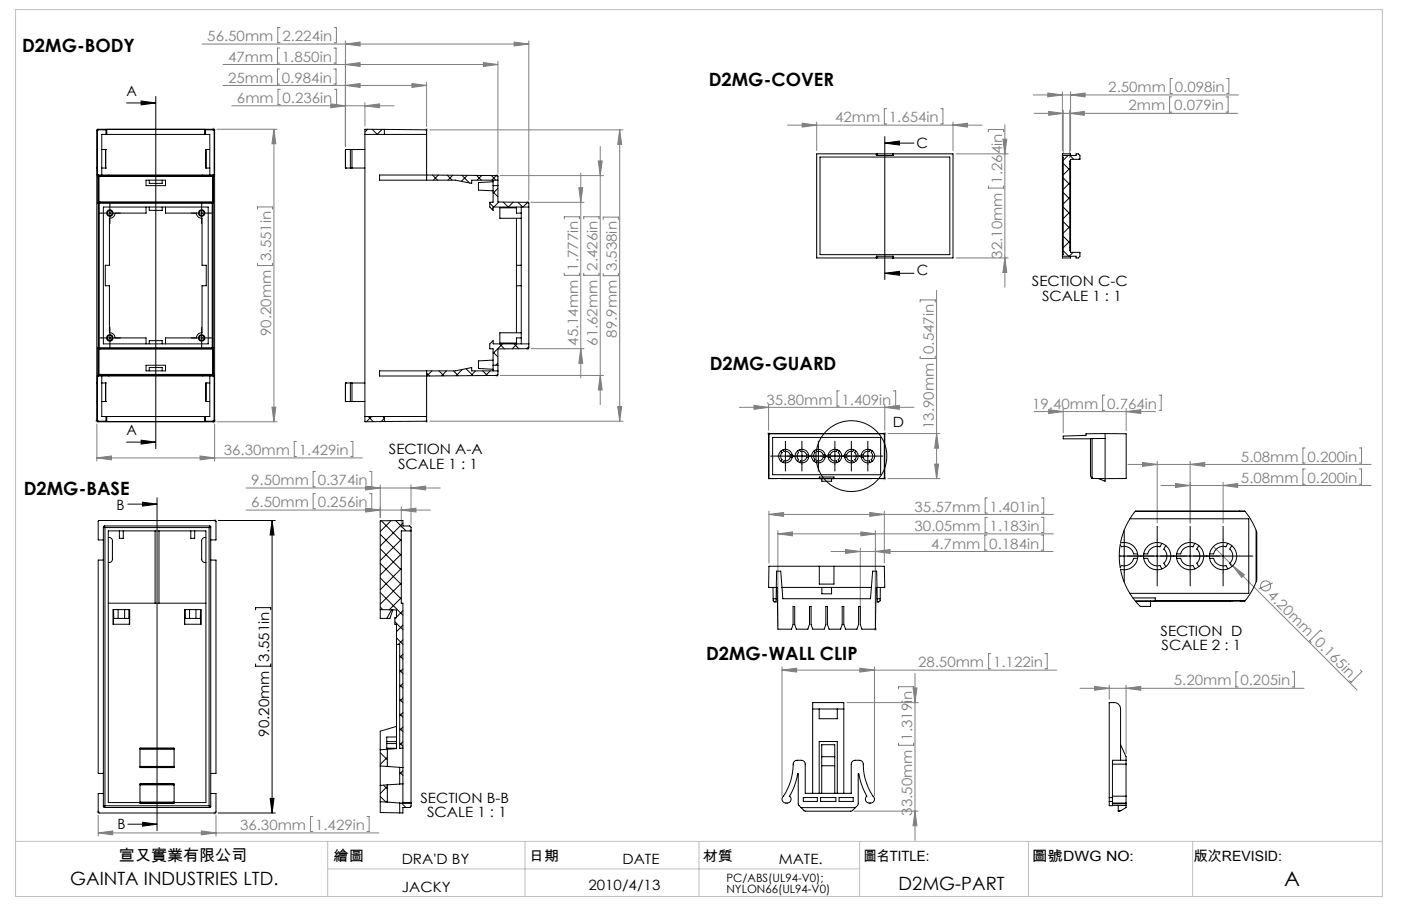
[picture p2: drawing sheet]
<svg xmlns="http://www.w3.org/2000/svg" width="432mm" height="279mm" viewBox="0 0 432 279" stroke-linecap="round" stroke-linejoin="round" font-family="sans-serif">
<g fill="none" stroke="#808080" stroke-width=".31">
<path d="M62.3 13.6h100.7M68.7 19.9h84.8M86.2 14.8h-.7v4.7h.7M86.3 8.5h-.7v4.7h.7M102.9 14.8h.7v4.7h-.7M103 8.5h.7v4.7h-.7M106.5 19.9l4.5-.6v1.2zM106.5 13.6l4.5-.6v1.2zM106.5 12.6v32.5M149 19.3l4.5 .6-4.5 .6zM153.5 18.9v34.5M158.5 13l4.5 .6-4.5 .6z"/>
<path d="M163 12.6v49.1M66.9 39.9h18.5M68.7 26.4h62.8M71.4 32.6h50.1M84.4 39.9v90.2M84.4 39.9l.6 4.4h-1.2zM86.2 21.3h-.7v4.6h.7M86.4 27.6h-.7v4.6h.7M102 32l4.5 .6-4.5 .6zM102.9 21.3h.7v4.6h-.7M103.1 27.6h.7v4.6h-.7M106.5 26.4l4.5-.6v1.2z"/>
<path d="M112.5 32.6l4.5-.6v1.2zM112.5 31.6v7.3M127 25.8l4.5 .6-4.5 .6zM131.5 25.4v13.6M242.7 38.6h60M247.2 38l4.5 .6-4.5 .6zM251.7 37.6v8.8M273.3 33.5h-.7v4.7h.7M289.9 33.5h.7v4.7h-.7M293.7 37.6v8.8M293.7 38.6l4.5-.6v1.2zM309.7 38.5v50"/>
<path d="M318.5 29.3h63.2M318.7 35h62.8M322.9 28.7l4.5 .6-4.5 .6zM323.2 34.4l4.5 .6-4.5 .6zM327.4 28.3v18.1M327.7 34v13.4M329.7 35l4.5-.6v1.2zM329.7 34v14.6M330 29.3l4.4-.6v1.2zM330 28.3v18.1M361.2 29.9h-.7v4.7h.7M361.4 24.2h-.7v4.7h.7"/>
<path d="M377.9 29.9h.6v4.7h-.6M378.1 24.2h.6v4.7h-.6M132.5 40h59.5M154.2 54.2h31.8M178.4 57.9h1.2l-.6 4.5zM179 53.4v63.1M184.4 49.6h1.2l-.6 4.6zM185 45.2v79.6M191 40v89.9M191 40l.6 4.5h-1.2zM294.7 47.4h16M304.6 57.3v.7h4.7v-.7"/>
<path d="M304.6 40.6v-.7h4.7v.7M309.1 42.9h1.2l-.6 4.5zM79.3 64.5v-.7h4.7v.7M163.7 62.4h16.3M173.9 67.5v-.6h4.7v.6M179.9 67.5v-.6h4.7v.6M185.9 67.7v-.7h4.7v.7M294.7 79.6h16M309.7 79.6l.6 4.4h-1.2zM79.3 81.2v.7h4.7v-.7M173.9 84.2v.7h4.7v-.7M179.9 84.2v.7h4.7v-.7"/>
<path d="M185.9 84.3v.7h4.7v-.7M283.6 93.2v-.7h4.7v.7M288.7 89.5v58.1M154.2 115.8h31.8M163.7 107.5h16.3M179 107.5l.6 4.5h-1.2zM185 115.8l.6 4.5h-1.2zM283.6 109.9v.7h4.7v-.7M29.8 130.8v11.4M66.1 130.8v11.4M66.9 130.1h18.5M83.8 125.6h1.2l-.6 4.5z"/>
<path d="M91.4 136.1h-.7v4.7h.7M108.1 136.1h.7v4.7h-.7M132.5 129.9h59.5M190.4 125.4h1.2l-.6 4.5zM227.9 125.6h53.8M232.4 125l4.5 .6-4.5 .6zM236.9 124.6v8.1M258.7 120.5h-.7v4.7h.7M272.7 125.6l4.5-.6v1.2zM272.7 124.6v8.1M273.7 133.7h16M275.3 120.5h.7v4.7h-.7"/>
<path d="M288.7 133.7l.6 4.5h-1.2zM318.7 126.9h37.4M323.2 126.3l4.5 .6-4.5 .6zM327.7 125.9v7.6M340.5 121.8h-.7v4.7h.7M347.1 125.9v6.9M347.1 126.9l4.5-.6v1.2zM357.2 121.8h.7v4.7h-.7M402.3 138.1h-.7v4.7h.7M419 138.1h.6v4.7h-.6M29.8 141.2l4.6-.6v1.2zM29.8 141.2h81.9"/>
<path d="M61.7 140.6l4.4 .6-4.4 .6zM75.8 157.3h56.9M75.8 150.5h59.9M97.2 145.4h-.7v4.7h.7M97.2 152.2h-.7v4.7h.7M112.7 156.7l4.5 .6-4.5 .6zM112.7 149.9l4.5 .6-4.5 .6zM113.9 152.2h.7v4.7h-.7M113.9 145.4h.7v4.7h-.7M117.2 149.5v10.1M123.7 157.3l4.5-.6v1.2zM123.7 156.3v6.4"/>
<path d="M126.7 149.5v12.2M126.7 150.5l4.5-.6v1.2zM237 158.6l4.5-.6v1.2zM237 157.6v16M237 158.6h87.6M268.1 158l4.5 .6-4.5 .6zM272.6 157.6v16M273.7 147.6h16M288.1 143.1h1.2l-.6 4.5zM304.3 153.6h-.7v4.6h.7M304.3 159.6h-.7v4.6h.7M321 159.6h.7v4.6h-.7"/>
<path d="M321 153.6h.7v4.6h-.7M347.7 143.2h74.9M352.1 142.6l4.6 .6-4.6 .6zM356.7 142.2v19.1M357.8 149.7h64.8M362.3 149.1l4.5 .6-4.5 .6zM366.8 143.2l4.5-.6v1.2zM366.8 142.2v19.1M377 149.7l4.5-.6v1.2zM377 148.7v12.6M402.3 144.6h-.7v4.7h.7M419 144.6h.6v4.7h-.6"/>
<path d="M239.7 164.6l4.6-.6v1.2zM239.7 163.6v29.4M239.7 164.6h84.9M256.1 170.1h68.5M260.6 169.5l4.5 .6-4.5 .6zM265.1 169.1v22.4M265.3 164l4.5 .6-4.5 .6zM269.8 170.1l4.5-.6v1.2zM269.8 163.6v29.4M304.2 165h-.7v4.7h.7M320.9 165h.7v4.7h-.7M374 168.5l44.3 44.3"/>
<path d="M379.9 174.5l3.6 2.7-.8 .9zM392.3 179.7l-4.4 1.9M407.5 194.8l-.5-.5-3.4 3.3 .5 .5M241 206.7l4.5-.6v1.2zM241 205.7v39.8M241 206.7h84.7M261.1 216.7h21.9M265 206.1l4.5 .6-4.5 .6zM269.5 205.7v39.8M276.9 212.4v-.6h4.7v.6M281.4 212.2h1.2l-.6 4.5zM282 207.6v51.6"/>
<path d="M305.4 201.6h-.7v4.6h.7M322.1 201.6h.7v4.6h-.7M332.9 212.3h69M337.4 211.7l4.5 .6-4.5 .6zM341.9 211.3v4.4M347.1 211.3v21.1M347.1 212.3l4.5-.6v1.2zM381.6 207.2h-.7v4.6h.7M398.3 207.2h.7v4.6h-.7M419.2 206.6l.5 .5-3.2 3.3-.5-.5M276.9 229.2v.6h4.7v-.6M30.3 251.4v6.4"/>
<path d="M30.3 256.9h86.4M30.3 256.9l4.4-.6v1.2zM62.1 256.3l4.5 .6-4.5 .6zM66.6 251.4v6.4M96.4 251.8h-.7v4.6h.7M113.1 251.8h.7v4.6h-.7M263.2 250.2h19.8M282 250.2l.6 4.5h-1.2z"/>
<circle cx="390.1" cy="180.7" r="1.55"/>
</g>
<g fill="none" stroke="#000" stroke-width=".31">
<path d="M39 31.8h9M43.5 31.2l4.5 .6-4.5 .5zM48 29.7v108.7M272.7 44.1l4.5-.6v1.2zM272.7 44.1h9M272.7 42.1v44.2M30.6 65.7h6.5M33.9 62.4v6.6M58.9 65.7h6.5M62.2 62.4v6.6M272.7 84.3l4.5-.6v1.2zM272.7 84.3h9"/>
<path d="M30.6 104.2h6.5M33.9 101v6.5M58.9 104.2h6.5M62.2 101v6.5M39 136.3h9M43.5 135.7l4.5 .6-4.5 .6zM242.1 136.1v9.2M247.2 136.1v9.2M252.2 136.1v9.2M257.3 136.1v9.2M262.4 136.1v9.2M267.5 136.1v9.2"/>
<path d="M39.4 155.5h9M43.9 154.9l4.5 .6-4.5 .6zM48.4 153.5v102.7M237.5 140.7h34.6M67.3 160.5h17.5M83.9 160.5l.6 4.5h-1.2zM83.9 160.5v90.2M345 171.5h41.2M346.5 163.5v16M356.7 162.3v18.4M366.8 162.3v18.4M377 162.3v18.4"/>
<path d="M78.8 188.1v-.7h4.6v.7M78.8 204.8v.7h4.6v-.7M39.4 254.2h9M43.9 253.6l4.5 .6-4.5 .6zM67.3 250.7h17.5M83.3 246.2h1.2l-.6 4.5z"/>
<circle cx="262.4" cy="140.7" r="10.9"/>
</g>
<g fill="none" stroke="#c0c0c0" stroke-width=".31">
<path d="M4.8 3h421.2v273.5h-421.2zM65.4 39.9h1M65.5 39.5l.7 .7M65.9 39.4v1M66.2 39.5l-.7 .7M131.1 39.7l.7 .7M131.5 39.5v1M131.8 39.7l-.7 .7M131 40h1M152.7 54.2h1M152.8 53.8l.7 .7M153.2 53.7v.9"/>
<path d="M153.5 53.8l-.7 .7M162.2 62.4h1M162.3 62l.7 .8M162.7 61.9v1M163 62l-.7 .8M152.7 115.8h1M152.8 115.4l.7 .7M153.2 115.3v1M153.5 115.4l-.7 .7M162.2 107.5h1M162.3 107.2l.7 .7M162.7 107v1"/>
<path d="M163 107.2l-.7 .7M29.4 129.8h.9M29.5 129.4l.7 .7M29.8 129.3v.9M30.2 129.4l-.7 .7M65.4 130.1h1M65.5 129.7l.7 .7M65.7 129.8h.9M65.8 129.4l.7 .7M65.9 129.6v1M66.1 129.3v.9M66.5 129.4l-1 1"/>
<path d="M131 129.9h1M131.1 129.5l.7 .7M131.5 129.4v1M131.8 129.5l-.7 .7M236.4 133.7h1M236.5 133.4l.7 .7M236.9 133.2v1M237.2 133.4l-.7 .7M272.2 133.7h1M272.3 133.4l.8 .7M272.7 133.2v1M273.1 133.4l-.8 .7"/>
<path d="M272.2 147.6h1M272.3 147.2l.8 .8M272.7 147.1v1M273.1 147.2l-.8 .8M65.8 160.5h.9M65.9 160.2l.7 .7M66.3 160v1M66.6 160.2l-.7 .7M269.3 194h1M269.5 193.7l.7 .7M269.8 193.5v1M270.2 193.7l-.7 .7"/>
<path d="M4.8 259.5h421.2M29.8 250.4h1M29.9 250l.7 .8M30.3 249.9v1M30.6 250l-.7 .8M65.8 250.7h.9M65.9 250.4l.7 .7M66.3 250.2v1M66.6 250.4l-.7 .7M101 259.5v17M161.8 259.5v17M215.4 259.5v17"/>
<path d="M264.9 259.5v17M317 259.5v17M367.6 259.5v17M101 268h163.9"/>
</g>
<g fill="#000">
<path d="M43.5 31.2l4.5 .6-4.5 .5zM43.5 135.7l4.5 .6-4.5 .6z"/>
<path d="M272.7 44.1l4.5-.6v1.2zM272.7 84.3l4.5-.6v1.2z"/>
<path d="M43.9 253.6l4.5 .6-4.5 .6zM43.9 154.9l4.5 .6-4.5 .6z"/>
<path d="M83.3 246.2h1.2l-.6 4.5zM83.9 160.5l.6 4.5h-1.2z"/>
</g>
<g fill="#808080">
<path d="M379.9 174.5l3.6 2.7-.8 .9z"/>
<path d="M61.7 140.6l4.4 .6-4.4 .6zM29.8 141.2l4.6-.6v1.2z"/>
<path d="M260.6 169.5l4.5 .6-4.5 .6zM269.8 170.1l4.5-.6v1.2zM232.4 125l4.5 .6-4.5 .6zM272.7 125.6l4.5-.6v1.2z"/>
<path d="M30.3 256.9l4.4-.6v1.2zM62.1 256.3l4.5 .6-4.5 .6z"/>
<path d="M185 115.8l.6 4.5h-1.2zM184.4 49.6h1.2l-.6 4.6z"/>
<path d="M190.4 125.4h1.2l-.6 4.5zM191 40l.6 4.5h-1.2z"/>
<path d="M179 107.5l.6 4.5h-1.2zM178.4 57.9h1.2l-.6 4.5z"/>
<path d="M83.8 125.6h1.2l-.6 4.5zM84.4 39.9l.6 4.4h-1.2zM288.1 143.1h1.2l-.6 4.5zM288.7 133.7l.6 4.5h-1.2z"/>
<path d="M123.7 157.3l4.5-.6v1.2zM112.7 156.7l4.5 .6-4.5 .6z"/>
<path d="M112.5 32.6l4.5-.6v1.2zM102 32l4.5 .6-4.5 .6zM377 149.7l4.5-.6v1.2zM362.3 149.1l4.5 .6-4.5 .6z"/>
<path d="M241 206.7l4.5-.6v1.2zM265 206.1l4.5 .6-4.5 .6z"/>
<path d="M337.4 211.7l4.5 .6-4.5 .6zM347.1 212.3l4.5-.6v1.2z"/>
<path d="M106.5 19.9l4.5-.6v1.2zM149 19.3l4.5 .6-4.5 .6z"/>
<path d="M330 29.3l4.4-.6v1.2zM322.9 28.7l4.5 .6-4.5 .6zM329.7 35l4.5-.6v1.2zM323.2 34.4l4.5 .6-4.5 .6z"/>
<path d="M106.5 26.4l4.5-.6v1.2zM127 25.8l4.5 .6-4.5 .6z"/>
<path d="M239.7 164.6l4.6-.6v1.2zM265.3 164l4.5 .6-4.5 .6z"/>
<path d="M323.2 126.3l4.5 .6-4.5 .6zM347.1 126.9l4.5-.6v1.2z"/>
<path d="M309.1 42.9h1.2l-.6 4.5zM309.7 79.6l.6 4.4h-1.2z"/>
<path d="M281.4 212.2h1.2l-.6 4.5zM282 250.2l.6 4.5h-1.2z"/>
<path d="M247.2 38l4.5 .6-4.5 .6zM293.7 38.6l4.5-.6v1.2z"/>
<path d="M237 158.6l4.5-.6v1.2zM268.1 158l4.5 .6-4.5 .6z"/>
<path d="M112.7 149.9l4.5 .6-4.5 .6zM126.7 150.5l4.5-.6v1.2zM352.1 142.6l4.6 .6-4.6 .6zM366.8 143.2l4.5-.6v1.2z"/>
<path d="M106.5 13.6l4.5-.6v1.2zM158.5 13l4.5 .6-4.5 .6z"/>
</g>
<g fill="none" stroke="#000" stroke-width=".31">
<path d="M30.2 39.9l-.4 .2M30.2 39.9l.1 .1M30.2 39.9h35.7M32.9 39.9l-.2 .1M32.9 39.9h30.2M32.9 39.9v1.6M63.1 39.9l.2 .1M63.1 39.9v1.6M65.9 39.9l.2 .2M65.9 39.9l-.2 .1M113.3 39.9l-.8 .8M114.7 39.9l1.6 1.6"/>
<path d="M117.8 39.9l-1.6 1.6M118.5 39.9h-6v90.2l6-.1M118.5 39.9v1.6M118.5 39.9l13 .1v15.6M29.8 40.1l.2 .2M29.8 40.1v89.7M30 40.3v14M30 54.3l.2 .1M30.2 54.4h.3M30.2 54.4v8.2M30.3 54l-.3 .3M30.3 40l-.3 .3"/>
<path d="M30.3 54l.2 .2M30.3 54h35.4M30.3 40h2.4M30.5 54.2l-.3 .2M30.5 54.2v.2M30.5 54.4v7.9M30.5 54.4h35M30.5 54.2h35M31.4 54v-12.5h33.3v12.5M31.4 46.1h1.2M31.4 51.8h1.2M32.6 46.1h.1"/>
<path d="M32.6 51.8h.1M32.6 46.1v5.7M32.7 40v1.5M45 55.6h6v1.7h-6zM46 55.6v1h4v-1M63.3 40h2.4M63.3 40v1.5M63.5 46.1h.1M63.5 51.8h.1M63.5 46.1v5.7M63.5 46.1h1.2M63.5 51.8h1.2"/>
<path d="M65.5 54.2l.3 .2M65.5 54.4h.3M65.5 54.2v.2M65.5 54.4v7.9M65.7 54l.3 .3M65.7 40l.3 .3M65.7 54l-.2 .2M65.8 54.4v8.2M66 40.3v14M66 54.3l-.2 .1M66.1 40.1l-.1 .2M66.1 40.1v89.7"/>
<path d="M106.5 51.8h.1M106.5 46.1h.1M106.5 46.1h6M106.5 51.8h6M106.5 46.1v5.7M108 46.1v5.7M108.5 46.1v5.7M112.5 41.5h19M133.3 54l1.6 1.6M135.1 54l-1.5 1.6M137.8 54l1.5 1.6M139.6 54l-1.6 1.6"/>
<path d="M142.3 54l2.4 2.4M144 54.1l-1.8 1.8M146.9 54.1l1.4 1.5M148.5 54.1l-1.5 1.5M151.4 54.1l1.4 1.5M152 56.1l-4.5 .2v2.3l4.5 .2M152 55.6v6.8h-1v1.5l1 1v-1h11M152 57.3h1.5M152 59.2l1.5 1.5M152.9 54.2l-1.4 1.4M153.5 55.6h-8.1v1l-5-1h-23.4v-1.6l36.2 .2 .3 .1v8l9.2 .1M153.5 58.1l-1.5 1.5"/>
<path d="M252.7 48.4h40v30.1h-40zM270.1 47.4v.5h5.2v-.5M270.2 47.4v.5M270.3 47.4v.5M275.1 47.9v-.5h-23.4v32.2h23.4v-.6M275.2 47.9v-.5h18.5v32.2h-18.5v-.6M327.4 48.4h.3v30.1h-.3M327.4 47.9h4.2v-.5h.8l.4 .5v1.2h-2.8v.5M327.7 59.4l2 2M327.7 54.9l2 2M327.7 50.4l2 2M329.2 47.9l-1.5 1.6"/>
<path d="M329.7 50.6h.3M329.7 51.9l-2 2M329.7 56.4l-2 2M329.7 47.9l1.2 1.2M330 49.6v1M330 47.9v-.5h-2.6v32.2h2.6v-.6M330 49.6h-.3v27.7h.3M330 50.6v25.7M332.8 48.8l-.3 .3M30.2 62.6l.1 .1M30.3 62.7h.3M30.3 62.7v44.5"/>
<path d="M30.5 62.3h.1M30.5 62.3l-.3 .3M30.5 62.3l.1 .1M30.5 62.3h35M30.6 62.4l-.3 .3M30.6 62.4v.3M30.6 62.7v44.5M30.6 62.7h34.8M30.6 62.4h34.8M31.9 63.9h32.3v42.1h-32.3zM45 63.9v1.8h-9.5a1.63 1.63 0 0 1-1.8 1.6v14.5h-1.2v6.3h1.2v14.5a1.63 1.63 0 0 1 1.8 1.6h9.5v1.8M46 63.9v1h4v-1"/>
<path d="M51 63.9v1.8h9.5a1.63 1.63 0 0 0 1.8 1.6v14.5h1.3v6.3h-1.3v14.5a1.63 1.63 0 0 0-1.8 1.6h-9.5v1.8M65.4 62.4l.3 .3M65.4 62.7h.3M65.4 62.4v.3M65.4 62.7v44.5M65.5 62.3l.3 .3M65.5 62.3h.1M65.5 62.3l-.1 .1M65.7 62.7v44.5M65.8 62.6l-.1 .1M152 64.1l-.4 .4M153.7 62.3l-1.5 1.6-1.2-1.2"/>
<path d="M155.1 62.3l1.5 1.6 1.6-1.6M159.2 64.1h-5.1v3.2h6.6M159.2 63.9v1.8h1.5M159.2 67.3v35.3M159.6 62.4l1.5 1.5M160.7 65.7v1.6M160.7 63.9v1.8M160.7 67.3v35.3M162.6 62.4l-1.4 1.5M162.7 62.4l.3 .3-.1 44.8-9.4 .1v8l-.3 .2-36.2 .2v-1.6h23.4l5-1.1v1.1h8.1M270.1 79.6v-.6h5.2v.6M270.2 79v.6"/>
<path d="M270.3 79v.6M327.7 77.3l1.7 1.7M327.7 72.8l2 2.1M327.7 68.4l2 1.9M327.7 63.9l2 2M329.7 76.3h.3M329.7 60.9l-2 2M329.7 65.4l-2 2M329.7 69.9l-2 2M329.7 74.4l-2 2M330 76.3v1M330 77.3v.5h2.8v1.2l-.4 .6h-.8v-.6h-4.2"/>
<path d="M330.7 77.8l-1.2 1.2M332.7 77.8l.1 .2M159.2 81.8h1.5M159.2 88.1h1.5M30 115.6l.3 .4M30 115.6v14M30.2 107.3l.3 .3M30.2 115.5h.3M30.2 115.5l.3 .3M30.2 107.3v8.2M30.2 115.5l-.2 .1M30.3 107.2h.3"/>
<path d="M30.3 107.2l.3 .3M30.3 107.2l-.1 .1M30.3 116h35.4M30.5 107.6h.1M30.5 115.5v.3M30.5 107.6h35M30.5 115.5h35M30.5 107.6v7.9M30.5 115.8h35M30.5 115.8l-.2 .2M30.6 107.2v.3M30.6 107.2h34.8"/>
<path d="M30.6 107.5l-.1 .1M31.4 116v12.4h33.3v-12.4M31.4 118.1h1.2M32.6 118.1h.1M32.6 118.1v5.7M45 112.6h6v1.8h-6zM46 106v-.9h4v.9M46 114.4v-1.1h4v1.1M63.5 118.1h.1M63.5 118.1v5.7M63.5 118.1h1.2M65.4 107.2h.3"/>
<path d="M65.4 107.2v.3M65.4 107.5l.1 .1M65.5 107.6h.1M65.5 115.5h.3M65.5 115.5v.3M65.5 107.6v7.9M65.5 115.8l.2 .2M65.7 107.2l-.3 .3M65.7 107.2l.1 .1M65.8 107.3l-.3 .3M65.8 115.5l-.3 .3M65.8 115.5l.2 .1"/>
<path d="M65.8 107.3v8.2M66 115.6l-.3 .4M66 115.6v14M106.5 118.1h.1M106.5 118.1h6M106.5 118.1v5.7M108 118.1v5.7M108.5 118.1v5.7M131.5 115l.9 1M131.5 114.4v15.5l-13 .1M133.1 114.4l-1.6 1.6M135.3 114.4l1.5 1.5"/>
<path d="M137.6 114.4l-1.5 1.5M139.8 114.4l1.5 1.5M142.5 113.9l-1.9 2M143.6 113.7l2.2 2.1M146.6 114.4l-1.5 1.5M148.8 114.4l1.4 1.4M151.1 114.4l-1.5 1.4M152 111.1l-4.5 .2v2.3l4.5 .3M152 112.6h1.5M152 108.6l1.5 1.5M153.2 114.4l.3 .2M153.5 112l-.7 .6"/>
<path d="M154 106l1.5 1.6M154.9 106l-2.9 3M158.4 106l1.5 1.6M159.4 106l-1.5 1.6M160.7 102.6h-6.6v3.2h5.1M160.7 102.6v1.6M160.7 104.2h-1.5v1.8M160.7 104.2v1.8M162.9 106l.1 .1M163 107l-.6 .5M163 106h-11v-.9l-1 .9v1.6h1v6.8M29.8 129.8l.4 .3"/>
<path d="M30 129.6l.3 .3M30 129.6l-.2 .2M30.2 130.1h35.7M30.3 129.9h2.4M30.3 129.9l-.1 .2M31.4 123.8h1.2M32.6 123.8h.1M32.7 128.4v1.5M32.7 129.9l.2 .1M32.9 128.4v1.6M32.9 130h30.2M63.1 128.4v1.6"/>
<path d="M63.3 128.4v1.5M63.3 129.9h2.4M63.3 129.9l-.2 .1M63.5 123.8h.1M63.5 123.8h1.2M65.7 129.9l.2 .2M66 129.6l-.3 .3M66 129.6l.1 .2M66.1 129.8l-.2 .3M106.5 123.8h.1M106.5 123.8h6M112.5 128.4h19"/>
<path d="M113.5 128.4l1.5 1.6M114.5 128.4l-1.6 1.7M118 128.4l.5 .6-1 1M118.5 128.4v1.6M236.9 133.7l.1 .1M236.9 133.7v13.9M236.9 133.7h35.8M237 133.8v13.8M237 133.8h35.6M238.1 134.9h33.3v11.5h-33.3zM240.7 139l.4 .6a1.48 1.48 0 0 0 0 2.1l-.4 .6M241.3 138.7l.4 .5a1.49 1.49 0 0 1 1.9 1.1h.6"/>
<path d="M245.8 139l.3 .6a1.48 1.48 0 0 0 0 2.1l-.3 .6M246.4 138.7l.3 .5a1.49 1.49 0 0 1 1.9 1.1h.6M250.9 139l.3 .6a1.48 1.48 0 0 0 0 2.1l-.3 .6M251.5 138.7l.3 .5a1.49 1.49 0 0 1 1.9 1.1h.6M258.1 138.7l-.4 .5a1.47 1.47 0 0 0-1.8 1.1h-.7M258.7 139l-.4 .6a1.41 1.41 0 0 1 0 2.1l.4 .6M263.1 138.7l-.3 .5a1.47 1.47 0 0 0-1.9 1.1h-.6M263.7 139l-.3 .6a1.41 1.41 0 0 1 0 2.1l.3 .6M268.2 138.7l-.3 .5a1.47 1.47 0 0 0-1.9 1.1h-.6M268.8 139l-.3 .6a1.41 1.41 0 0 1 0 2.1l.3 .6M272.6 133.8v13.8M272.7 133.7l-.1 .1"/>
<path d="M272.7 133.7v13.9M336.6 135.3h-.5v11.3l.5 .9M336.6 135.3v12.2M340.6 133.7l6.5 .1v13.8l-10.5-.1M340.6 133.7l-5.9 .1v.5l-7 .2v.8h8.4M340.6 133.7v14.7l-2-.8M340.6 135.2l-4 .1M237 147.6h-.1M237 147.6h15.5M239.4 147.6h-2.5M240.6 147.6h28.4M244.2 141h-.6a1.56 1.56 0 0 1-1.9 1.1l-.4 .5"/>
<path d="M249.2 141h-.6a1.56 1.56 0 0 1-1.9 1.1l-.3 .5M252.5 147.6v-.5h4.5v.5M253.3 147.6v.8h3v-.8M254.3 141h-.6a1.56 1.56 0 0 1-1.9 1.1l-.3 .5M255.2 141h.7a1.5 1.5 0 0 0 1.8 1.1l.4 .5M257 147.6h15.6M260.3 141h.6a1.5 1.5 0 0 0 1.9 1.1l.3 .5M265.4 141h.6a1.5 1.5 0 0 0 1.9 1.1l.3 .5M270.2 147.6h2.5M272.6 147.6h.1M336.5 147.4l.1 .1M348.2 160h36.7v23h-36.7"/>
<path d="M349.8 157.7h34M31.9 162.5l.4 .2M31.9 166.5h-1.6v-5.8l.2-.2h35.8l.3 .3v5.7h-1.7M31.9 162.5v86.2M31.9 172.7h-1.6v65.8h1.6M32.2 162.2l.1 .5M32.2 162.2l-.3 .3M32.2 162.2h32.5M32.3 162.7h32.2M32.3 162.7v85.8M33.4 165.8a1.04 1.04 0 0 1 1.2 1v5.7a1.02 1.02 0 0 1-1.2 1M36.8 163.7v2.3h1.2v-2.3"/>
<path d="M47.8 163.7v22.3M49 163.7v22.3M58.8 163.7v2.3h1.2v-2.3M63.5 165.8a1.09 1.09 0 0 0-1.3 1v5.7a1.03 1.03 0 0 0 1.3 1M64.5 162.7v85.8M64.7 162.2l-.2 .5M64.7 162.2l.2 .3M64.9 162.5l-.4 .2M64.9 162.5v86.2M64.9 172.7h1.7v65.8h-1.7M117.2 178.2l6.5 6.5M117.2 173.7l6.5 6.5"/>
<path d="M117.2 169.3l6.5 6.5M117.2 164.8l6.5 6.5M117.5 160.6l6.2 6.2M120.5 160.6l-3.3 3.3M122 160.5l3.1 3.2M123.7 166.4l-6.5 6.5M123.7 170.9l-6.5 6.4M123.7 175.3l-6.5 6.6M123.7 179.8l-6.5 6.5M124.2 161.4l-7 7M126.7 163.4l-.4 .3M126.7 163.7h-3v22.3h.5v61.5h2.5"/>
<path d="M237 174.6h35.6l.1 6.6h-2.7l-.2 12.8h-4.2l-.5-1.5v-5.5h-.5v5.5l-.5 1.5h-3.5l-.5-1.5v-5.5h-.5v5.5l-.5 1.5h-3.6l-.5-1.5v-5.5h-.5v5.5l-.5 1.5h-3.5l-.5-1.5v-5.5h-.5v5.5l-.5 1.5h-3.6l-.5-1.5v-5.5h-.5v5.5l-.5 1.5h-4.2l-.2-12.8h-2.6zM252.5 174.6v5.5h4.5v-5.5M350.6 170.8h-1.2a2.99 2.99 0 0 0-3.8-2.2l-.3-.6-.3 2.3 .3 4.7 .3-.6a2.98 2.98 0 0 0 3.8-2.2h1.2M352.5 172.2h1.2a2.99 2.99 0 0 0 3.8 2.2l.6 1M358.1 167.6l-.6 1a3 3 0 0 0-3.8 2.2h-1.2M359.3 168.3l-.6 1a3 3 0 0 1 0 4.4l.6 1M362.7 172.2h1.2a2.99 2.99 0 0 0 3.8 2.2l.6 1M368.3 167.6l-.6 1a3 3 0 0 0-3.8 2.2h-1.2M369.5 168.3l-.6 1a3 3 0 0 1 0 4.4l.6 1M372.8 172.2h1.3a2.99 2.99 0 0 0 3.7 2.2l.6 1M378.4 167.6l-.6 1a3 3 0 0 0-3.7 2.2h-1.3M379.6 168.3l-.6 1a3 3 0 0 1 0 4.4l.6 1"/>
<path d="M387.1 163.5v16M33.4 186h30.1M34.9 188h5.1v4.5h-5.1zM35 188v4.5M35 188.1h.1M35 188.1l.1 2.6h4.7v-2.6M36.4 188v2.7M38.4 188v2.7M39.8 188v.1M39.8 188.1l.1 4.4M56.9 188h5v4.5h-5zM57 188v.1"/>
<path d="M57 188.1l-.1 4.4M57 188.1l.1 2.6h4.6l.1-2.6M58.4 188v2.7M60.4 188v2.7M61.8 188v.1M61.8 188.1l.1 4.4M117.2 187.2l.8 .8M117.2 182.7l7 7M117.2 188l5 .1v2.4h-.5v2h.5v38.4l-2.8 .2M120.7 188.1l-1.5 2.6M121.1 188.1l-.9 2.6h-3v-30.1l7-.1v1.7h2.1l.4 .4v86l-.3 .4h-2.2v1.7h-1M121.7 191.7l2.5 2.5"/>
<path d="M122 190.5l-.3 .3M122.2 196.7l2 2M122.2 198.7h1v32.1l1-.1M123.7 184.3l-3.8 3.8M124.2 188.3l-2 2M124.2 192.8l-2 2M124.2 197.3l-1.4 1.4M238.2 181.2l.1 3.4M238.3 184.6a.63 .63 0 0 0 .1 .8 .63 .63 0 0 0 .8 .1v-.9M238.3 184.6h.9M241 181.2h27.6M241 181.2l.3 3.4h27l.3-3.4"/>
<path d="M241 181.2l-.4-5.1h-1.2l-.2 8.5M253.3 181.2v1.9h3v-1.9M268.6 181.2l.4-5.1h1.2l.2 8.5M270.4 184.6v1h.4a.75 .75 0 0 0 .5-1M270.4 184.6h.9M271.3 181.2v3.4M349.2 184.4h6.9v1M356.1 185.3h27.7M379.9 185.3l-29.9 .1M382.4 185.3l1.2 .1 .6-.7 1.9-2.9 1.2-2.9v-14.8l-1.3-3.1-2.4-3.4h-33.6l-1.8 2.4-1.2 2.2-1.1 2.8-.6 2.5a4.2 4.2 0 0 1 5.4 4 4.2 4.2 0 0 1-5.4 4l.9 3.2 1.3 2.9 1.6 2.7 1.6 2 .7 .7h3.2v-1.6M123.2 215.7l1 1M123.2 211.2l1 1"/>
<path d="M123.2 206.7l1 1M123.2 202.2l1 1M124.2 201.8l-1 1M124.2 206.3l-1 1M124.2 210.7l-1 1.1M124.2 215.3l-1 1M124.2 219.7l-1 1M250.5 218.7v-2h9.6v2M250.5 218.7h9.6M250.5 218.7v26M252.5 218.7v3h5.6v-3M260.1 218.7v26"/>
<path d="M43.1 230.7h10.6v6h-10.6zM43.1 236.4h10.6M43.1 230.8h10.6M43.1 231.1h10.6M43.3 236.4l.1 .2h10l.2-.2M117.2 232.1l2.2 2.2M117.2 236.2l2.2 .2M117.2 231.2h.1M119.2 229.3v1.4l3 .1M119.2 228.7h3M119.2 229.3h3M119.2 228.7v.6"/>
<path d="M119.4 233.5l-2.2 2.2M119.4 231.1v5.3M119.4 236.4l4.8 .3M119.4 231.1l-2.2 .1M122.2 227.3h-3v1.4M122.2 224l-5 1.5v25.1l6 .1M123.2 238.1l1 1M123.2 229.1l1 1.1M123.2 224.6l1 1M123.2 220.2l1 1M123.2 236.6v5.2M124.2 237.7l-1 1"/>
<path d="M124.2 224.2l-1 1M124.2 228.7l-1 1M244.9 234.7l.8-.2h1.3a1.25 1.25 0 0 1 1.2 1.2v9h14.2v-9a1.19 1.19 0 0 1 1.2-1.2h1.3a1.19 1.19 0 0 1 1.2 1.2 18.3 18.3 0 0 0 3.4 10.5 1.33 1.33 0 0 1-1.7 1.5 1.33 1.33 0 0 1-.6-2.2 25.2 25.2 0 0 1-2.6-6.9l-.1 9.4-2.2 2.2h-14.1l-.4-.3-1.8-1.9v-9.3h-.2a19.6 19.6 0 0 1-2.5 6.8 1.32 1.32 0 0 1-.8 2.2 1.32 1.32 0 0 1-1.3-1.9 18.8 18.8 0 0 0 3.4-10.7zM253.3 233.4h4M253.3 236.1h4M342.9 235.7v9.8M342.9 235.7h4.2M345.4 234.5v-15.8a1.99 1.99 0 0 0-2-2h-1.5v31.8l1-.1M345.4 229.7l1.7 3.7v1.1M347.1 235.7v9.8M347.1 234.5h-4.2v1.2M347.1 234.5v1.2"/>
<path d="M31.9 248.7l.3 .3M31.9 244.7h-1.6v5.8l.2 .2h35.8l.3-.2v-5.8h-1.7M32.2 249h32.5M32.3 248.5l-.1 .5M32.3 248.5l-.4 .2M32.3 248.5h32.2M43.1 247.5h-9.7v-83.8h30.1v83.8h-9.8M43.1 241.7h10.6v6h-10.6zM43.1 242h10.6M43.1 247.4h10.6M43.3 242l.1-.2h10l.2 .2M43.3 247.4l.1 .3h10l.2-.3"/>
<path d="M64.5 248.5l.4 .2M64.5 248.5l.2 .5M64.9 248.7l-.2 .3M117.2 245.6l1.7 1.7M117.2 247.2l2.2 .2M118.2 242.1l1.2 1.2M119.4 242.5l-2.2 2.2M119.4 247l-.3 .3M119.4 247.4l7.3 .3M119.4 242l-2.2 .2M119.4 242v5.4M123.2 247.7v3"/>
<path d="M123.2 241.8l-3.8 .2M123.8 247.7l1.3 1.3M124.2 241.7l-1 .1M126.6 248.7l-.2 .3M246.9 249.1h16.7M247.6 246h4.3v1.2h-4.3zM252.5 244.7v-16h5.6v16M252.9 246h4.7v1.2h-4.7zM253.3 244.7v-15h4v15M258.6 246h4.4v1.2h-4.4zM341.9 246h1M341.9 247.2h1"/>
<path d="M342.9 245.5v2.1M342.9 248.4h1.8M342.9 247.9v.5M342.9 247.6h4.2M342.9 245.5h4.2M342.9 247.9h4.2M342.9 247.6v.3M344.7 249.9v.3l.8-.3M344.7 248.4h2.4M344.7 249.9h.8M344.7 248.4v1.5M347.1 245.5v2.1"/>
<path d="M347.1 247.9v.5M347.1 247.6v.3M347.1 248.4v.7l-1.6 .8"/>
<circle cx="33.8" cy="65.7" r="1"/>
<circle cx="33.8" cy="65.7" r=".75"/>
<circle cx="62.1" cy="65.7" r=".75"/>
<circle cx="62.2" cy="65.7" r="1.01"/>
<circle cx="33.8" cy="104.2" r="1"/>
<circle cx="33.9" cy="104.2" r=".74"/>
<circle cx="62.1" cy="104.2" r=".74"/>
<circle cx="62.2" cy="104.2" r="1.01"/>
<circle cx="242.1" cy="140.7" r="2.09"/>
<circle cx="247.1" cy="140.7" r="2.1"/>
<circle cx="252.2" cy="140.7" r="2.1"/>
<circle cx="257.3" cy="140.7" r="2.1"/>
<circle cx="262.4" cy="140.7" r="2.1"/>
<circle cx="267.5" cy="140.7" r="2.1"/>
<circle cx="356.7" cy="171.5" r="4.2"/>
<circle cx="366.8" cy="171.5" r="4.2"/>
<circle cx="377" cy="171.5" r="4.2"/>
</g>
<text font-size="6.2" x="395.8" y="273.3">A</text>
<g font-size="5.6">
<text x="6.8" y="16.1">D2MG-BODY</text>
<text x="218.4" y="26.6">D2MG-COVER</text>
<text x="218.7" y="114">D2MG-GUARD</text>
<text x="7.3" y="152.6">D2MG-BASE</text>
<text x="217.6" y="203.7">D2MG-WALL CLIP</text>
<text x="21.7" y="272.9">GAINTA INDUSTRIES LTD.</text>
<text x="277" y="274.6">D2MG-PART</text>
</g>
<text font-size="4.9" x="36.7" y="265.4">宣又實業有限公司</text>
<g font-size="4.4" fill="#808080">
<text x="63.9" y="12.7">56.50mm</text>
<text x="87" y="12.7">2.224in</text>
<text x="70.3" y="19">47mm</text>
<text x="86.9" y="19">1.850in</text>
<text x="70.3" y="25.5">25mm</text>
<text x="86.9" y="25.5">0.984in</text>
<text x="341.6" y="28.4">2.50mm</text>
<text x="362.1" y="28.4">0.098in</text>
<text x="73" y="31.7">6mm</text>
<text x="87.1" y="31.7">0.236in</text>
<text x="347.8" y="34.1">2mm</text>
<text x="361.9" y="34.1">0.079in</text>
<text x="257.4" y="37.7">42mm</text>
<text x="274" y="37.7">1.654in</text>
<text x="308.9" y="56.6" transform="rotate(-90 308.9 56.6)">1.264in</text>
<text x="83.6" y="80.5" transform="rotate(-90 83.6 80.5)">3.551in</text>
<text x="178.1" y="83.5" transform="rotate(-90 178.1 83.5)">1.777in</text>
<text x="184.2" y="83.5" transform="rotate(-90 184.2 83.5)">2.426in</text>
<text x="190.2" y="83.6" transform="rotate(-90 190.2 83.6)">3.538in</text>
<text x="308.9" y="79.7" transform="rotate(-90 308.9 79.7)">32.10mm</text>
<text x="83.6" y="103.6" transform="rotate(-90 83.6 103.6)">90.20mm</text>
<text x="178.1" y="106.7" transform="rotate(-90 178.1 106.7)">45.14mm</text>
<text x="184.2" y="106.7" transform="rotate(-90 184.2 106.7)">61.62mm</text>
<text x="190.2" y="104.1" transform="rotate(-90 190.2 104.1)">89.9mm</text>
<text x="287.8" y="109.2" transform="rotate(-90 287.8 109.2)">0.547in</text>
<text x="236.2" y="124.7">35.80mm</text>
<text x="259.4" y="124.7">1.409in</text>
<text x="318.1" y="126.1">19.40mm</text>
<text x="341.2" y="126.1">0.764in</text>
<text x="287.8" y="132.3" transform="rotate(-90 287.8 132.3)">13.90mm</text>
<text x="69" y="140.3">36.30mm</text>
<text x="92.1" y="140.3">1.429in</text>
<text x="382.5" y="142.3">5.08mm</text>
<text x="403" y="142.3">0.200in</text>
<text x="77.4" y="149.6">9.50mm</text>
<text x="97.9" y="149.6">0.374in</text>
<text x="382.5" y="148.8">5.08mm</text>
<text x="403" y="148.8">0.200in</text>
<text x="77.4" y="156.4">6.50mm</text>
<text x="97.9" y="156.4">0.256in</text>
<text x="281.9" y="157.7">35.57mm</text>
<text x="305" y="157.7">1.401in</text>
<text x="281.9" y="163.7">30.05mm</text>
<text x="305" y="163.7">1.183in</text>
<text x="287" y="169.2">4.7mm</text>
<text x="304.9" y="169.2">0.184in</text>
<text x="390.5" y="183.8" transform="rotate(45 390.5 183.8)">4.20mm 0.165in</text>
<text x="282.9" y="205.8">28.50mm</text>
<text x="306.1" y="205.8">1.122in</text>
<text x="361.8" y="211.4">5.20mm</text>
<text x="382.3" y="211.4">0.205in</text>
<text x="281.1" y="228.4" transform="rotate(-90 281.1 228.4)">1.319in</text>
<text x="281.1" y="251.6" transform="rotate(-90 281.1 251.6)">33.50mm</text>
<text x="74" y="256">36.30mm</text>
<text x="97.1" y="256">1.429in</text>
</g>
<g font-size="4.4">
<text x="39" y="29.6">A</text>
<text x="282.5" y="45.5">C</text>
<text x="282.6" y="84.9">C</text>
<text x="318" y="88.3">SECTION C-C</text>
<text x="321.2" y="92.8">SCALE 1 : 1</text>
<text x="275.2" y="131.7">D</text>
<text x="39" y="134.2">A</text>
<text x="119.9" y="140.1">SECTION A-A</text>
<text x="122.7" y="144.6">SCALE 1 : 1</text>
<text x="35.9" y="157.4">B</text>
<text x="357.7" y="196">SECTION D</text>
<text x="358" y="200.5">SCALE 2 : 1</text>
<text x="83" y="204.1" transform="rotate(-90 83 204.1)">3.551in</text>
<text x="83" y="227.2" transform="rotate(-90 83 227.2)">90.20mm</text>
<text x="129.6" y="247.5">SECTION B-B</text>
<text x="36.2" y="255.5">B</text>
<text x="131.6" y="252.1">SCALE 1 : 1</text>
<text x="102.8" y="265.4">繪圖</text>
<text x="123.8" y="266.4">DRA'D BY</text>
<text x="163" y="265.4">日期</text>
<text x="191.8" y="266.4">DATE</text>
<text x="216.6" y="265.4">材質</text>
<text x="240" y="266.4">MATE.</text>
<text x="266.1" y="265.4">圖名TITLE:</text>
<text x="318" y="265.4">圖號DWG NO:</text>
<text x="368" y="265.4">版次REVISID:</text>
<text x="123.9" y="275">JACKY</text>
<text x="181.4" y="274.6">2010/4/13</text>
</g>
<g font-size="3.5">
<text x="223.9" y="271.9">PC/ABS(UL94-V0);</text>
<text x="223.9" y="275.4">NYLON66(UL94-V0)</text>
</g>
</svg>
